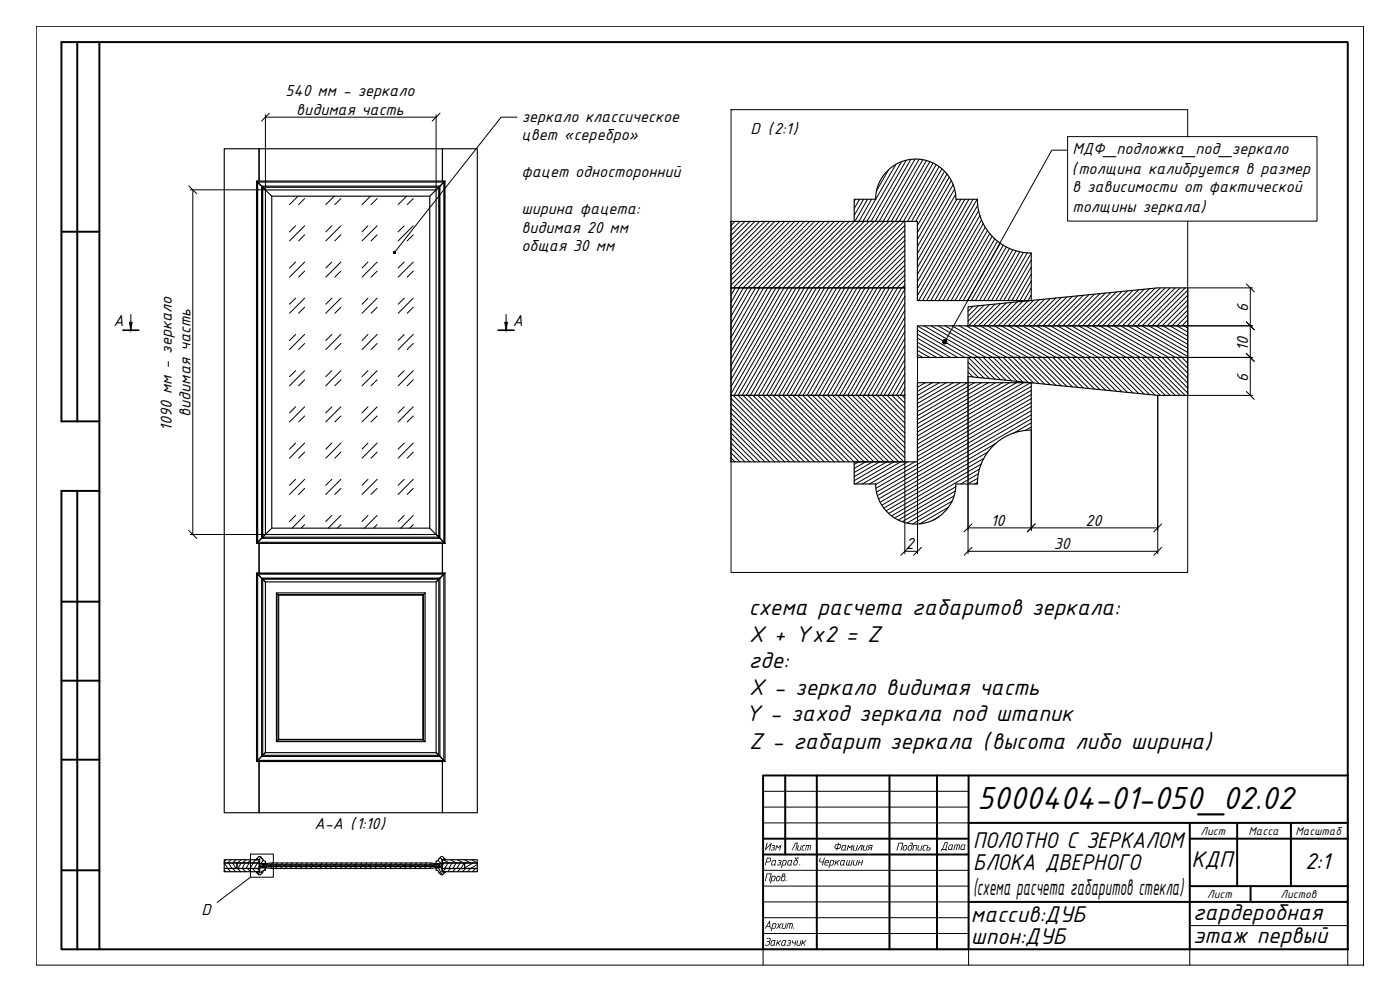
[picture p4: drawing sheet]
<svg xmlns="http://www.w3.org/2000/svg" width="420mm" height="297mm" viewBox="0 0 420 297" stroke-linecap="round" stroke-linejoin="round" font-family="sans-serif">
<g fill="none" stroke="#000" stroke-width=".34">
<path d="M67.3 44.6h10.5v9.7v-9.7h55v9.7v-9.7h10.4v199.3h-10.4v-15.4v15.4h-65.5zM77 54.3l.3 .3v108.1l-.3 .3zM77.3 54.6l1.2 1.3M77.3 54.6l-.3-.3h56.5l-.3 .3M77.3 54.6h55.9M78.5 55.9h53.5M78.5 55.9l.4 .3M78.9 56.2l.8 .8M78.9 56.2h52.8M79.7 57h51.2M79.7 57l1.9 1.9M79.7 57v103.4"/>
<path d="M81.6 58.9v99.6M129 58.9v99.6l1.9 1.9M130.9 57l-1.9 1.9h-47.4M130.9 57v103.4M131.7 56.2l-.8 .8M132 55.9l-.3 .3M133.2 54.6l-1.2 1.3M293.3 59.8a16.2 16.2 0 0 0 16.2 16.1v14.3h-34.2v-23.8h-18.9v-6.6h6.4a12 12 0 0 1 12-12.1 12 12 0 0 1 12.1 12.1h6.5M219.4 66.4h52.2v20h-52.2zM219.4 86.4h52.2v32.2h-52.2zM275.3 97.8h81.2v9.4h-81.2zM290.5 92l57-5.6h9v11.4h-66z"/>
<path d="M219.4 118.6h52.2v20h-52.2zM290.5 107.2h66v11.4h-9l-57-5.6zM309.5 129a16.2 16.2 0 0 0-16.2 16.2M309.5 129.1v-14.3h-34.2v23.8h-18.9v6.6h6.4M129 158.5h-47.4l-1.9 1.9M262.8 145.2a12 12 0 0 0 12 12 12 12 0 0 0 12.1-12M286.9 145.2h6.5M77 171.9h56.5l-.3 .4h-55.9zM77.3 162.7l-.3 .3h56.5M77.3 172.3l1.2 1.2M77.3 172.3v55.8l-.3 .4M77.3 162.7h55.9"/>
<path d="M77.3 172.3l-.3-.4v56.6M77.8 163v8.9M78.5 161.5l.4-.3-.4 .3M78.5 161.5l-1.2 1.2M78.5 161.5h53.5M78.9 173.8l-.4-.3v53.5M78.9 161.2v-105l-.4-.3v105.6M78.9 173.8l.8 .8M78.9 161.2h52.8M78.9 173.8v52.8l.8-.8v-51.2M79.7 160.4h51.2M79.7 160.4l-.8 .8"/>
<path d="M83 177.9l.4 .5M83.4 178.4h43.7M83.4 178.4v43.6M83.6 178.6h43.3v43.2h-43.3zM127.1 178.4v43.6M127.6 177.9l-.5 .5M127.6 177.9v44.6M127.6 177.9h-44.6v44.6M130.9 160.4l.8 .8M130.9 160.4l.8 .8v-105l.3-.3v105.6l-.3-.3M131.7 173.8l-.8 .8v51.2M131.7 161.2l.3 .3"/>
<path d="M131.7 173.8v52.8M132 173.5v53.5M132 173.5h-53.5l.4 .3h52.8M132 173.5l-.3 .3M132 161.5l1.2 1.2M132 173.5l1.2-1.2-2.3 2.3h-51.2M132.8 163v8.9M133.2 162.7v-108.1l.3-.3v108.7M133.2 172.3l.3-.4v56.6l-.3-.4zM133.2 162.7l.3 .3M77.8 228.5v15.4M78.9 226.6l-1.6 1.5 1.2-1.1"/>
<path d="M78.9 226.6l-.4 .4M78.9 226.6h52.8M83 222.5h44.6M83.4 222l-.4 .5M83.4 222h43.7M127.1 222l.5 .5M130.9 225.8l.8 .8M130.9 225.8h-51.2l-.8 .8M131.7 226.6l.3 .4h-53.5M131.7 226.6l.3 .4M132 227l1.2 1.1h-55.9l-.3 .4M132 227l1.2 1.1"/>
<path d="M133.2 228.1l.3 .4h-56.5M67.3 258h10.5v.9h-10.5zM67.3 258.9v1.7h3.8v-1.7h6.7v1.7h-6.7v-1.7zM77.3 257.6a.61 .61 0 0 1 .6-.6 .61 .61 0 0 1 .6 .6M77.3 257.6h-.3v.4h.9v1.1h1.8v-.7M77.9 259.5h54.7v.5h-54.7zM78.5 257.6h.4M78.7 260h53.2v.3l-2.9 .3h-47.4l-2.9-.3zM78.7 259.2l2.9-.3h47.4l2.9 .3v.3h-53.2zM78.8 257.6a.83 .83 0 0 0 .8 .8M131.7 257.6h.3M131.7 257.6a.83 .83 0 0 1-.8 .8v.7h1.7v-1.1h.9v-.4h-.3"/>
<path d="M132 257.6a.61 .61 0 0 1 .6-.6 .61 .61 0 0 1 .6 .6M132.8 258.9h6.6v1.7h-6.6zM132.8 258h10.4v.9h-10.4zM139.4 258.9h3.8v1.7h-3.8zM67.3 260.6h10.5v.9h-10.5zM77.3 261.9a.61 .61 0 0 0 .6 .6 .61 .61 0 0 0 .6-.6M78.5 261.9h.4M79.6 261a.83 .83 0 0 0-.8 .9M79.7 261.1v-.7h-1.8v1.1h-.9v.4h.3M130.9 261a.83 .83 0 0 1 .8 .9M130.9 261.1v-.7h1.7v1.1h.9v.4h-.3M131.7 261.9h.3"/>
<path d="M132 261.9a.61 .61 0 0 0 .6 .6 .61 .61 0 0 0 .6-.6M132.8 260.6h10.4v.9h-10.4z"/>
</g>
<g fill="none" stroke="#000" stroke-width=".3">
<path d="M10.9 7.9h398.3v281.7h-398.3zM229 237.4h61.7M404.5 232.7v56.9M229 242.2h61.7M229 246.9h61.7M229 261.1h61.7M229 265.9h61.7M229 270.6h61.7M229 275.4h61.7M357.1 277.7h47.4M229 280.1h61.7M290.7 284.8v4.8"/>
<path d="M357.1 284.8v4.8M404.5 284.8h-175.5v4.8"/>
</g>
<g fill="none" stroke="#000" stroke-width=".59">
<path d="M23.2 12.6v113.8M29.8 12.6h374.7v272.2h-374.7zM29.8 12.6h-11.4v113.8h11.4M18.4 69.5h11.4M23.2 147.3v137.5M29.8 147.3h-11.4v137.5h11.4M18.4 180.5h11.4M18.4 204.2h11.4M18.4 227.9h11.4M235.7 232.7v23.7M245.1 232.7v52.1M266.9 232.7v52.1"/>
<path d="M281.2 232.7v52.1M290.7 232.7v52.1M404.5 232.7h-175.5v52.1M229 251.6h61.7M229 256.4h61.7M290.7 246.9h113.8M357.1 251.6h47.4M357.1 246.9v37.9M371.3 246.9v19M387.4 246.9v19M18.4 261.1h11.4M290.7 270.6h113.8"/>
<path d="M357.1 265.9h47.4M375.3 265.9v4.7"/>
</g>
<g fill="#000">
<path d="M233 253.6h.2l.4 .6 .9-.6-.5 1.6-.2-.1 .3-1.1-.6 .5-.3-.5-.3 1.2h-.3zM242 253.6l1.4 .1-.3 1.5-.2-.1 .2-1.3h-.3l-.4 1.4-.1-.1 .3-1.3h-.5l-.3 1.4-.2-.1zM254.2 258.1h.2l-.3 1.1 .2 .3h.2l.5-1.5 .1 .2-.3 1.3h.5l.3-1.4h.3l-.4 1.6-1.6-.1zM256.2 258.1l.3 .1-.3 1 .2 .3h.5l.3-1.4h.3l-.5 1.6h-.8l-.3-.3zM257.8 258.1h.2l-.1 .7h.7l.2-.7h.2l-.4 1.6-.2-.1 .2-.6h-.8l-.2 .6h-.2zM258.2 253.6h.7l-.4 1.6-.2-.1 .3-1.3h-.2l-1 1.4zM259.2 253.6l.2 .1-.2 1.2 .6 .1 .4-1.4h.2l-.4 1.6h-.8l-.3-.3zM275.7 253.6h.2l-.3 1.1 .1 .3h.6l.3-1.4h.2l-.4 1.6-1-.2zM277.1 253.8l.3-.3 .7 .1-.8 .4-.2 .9 .6 .1v.2l-.9-.2zM234.9 277.1l.2-.1-.3 1.4h.7l.4-1.4h.2l-.4 1.7-1.1-.2zM236.4 277h1.3l.2 .2-.3 1.5-.2-.2 .3-1.2h-.4l-.4 1.4-.2-.2 .4-1.2h-.6l-.3 1.3h-.2zM236.4 282.3l.7-.2 .3 .2v.4l-.3 .2 .1 .5-.3 .3-.8-.1 .1-.2 .6 .1 .2-.4-.4-.3 .6-.3-.1-.2-.6 .2z"/>
<path d="M237.8 282.2l.2-.1v.7h.6l.2-.6 .2-.1-.5 1.7 .1-.7h-.7l-.2-.3zM239.3 282.2l.2-.1-.2 1.4h.6l.4-1.3h.2l-.5 1.6h-.7l-.3-.3zM240.8 282.2l.2-.1-.2 .8 1-.8 .2 .1-.8 .6 .4 .8-.1 .2-.4-.8-.4 .2-.1 .5h-.2z"/>
<path d="M236.8 258.3l-.3 1 .4 .2 .3-.2 .3-1.1zM236.6 258.2l1.2-.1-.4 1.2 .2 .4h-1.1l-.3-.2z"/>
<path d="M238.5 257.4h1.3l-.1 .2h-.8l.6 1-.3 .8-.5 .3-.4-.1-.2-.3 .3-1.1 .6-.2zM238.6 258.4l-.3 .9 .3 .2 .4-.2 .2-.9z"/>
<path d="M260.7 253.8l1.2-.3-.4 1.7-.2-.1 .1-.6h-.3l-.8 .7 .5-.7-.2-.2zM260.9 253.8l-.1 .4 .7 .1 .1-.5z"/>
<path d="M278.4 253.6h.2l-.1 .7h.6l.2 .2v.4l-.4 .3h-.9zM278.4 254.5l-.2 .5 .8-.1v-.4z"/>
<path d="M288.8 253.6l-.4 1.1 .6 .1 .5-1.2zM288.5 253.5l1.2-.1-.2 1.6-1.2-.1z"/>
</g>
<path d="M36.9 99.1h4.7M149.5 99.1h4.7" fill="none" stroke="#000" stroke-width=".51"/>
<path d="M219.4 32.9h137v138.9h-137zM39.3 94.3v2.4M151.9 94.3v2.4M75.2 256.3h6.8v6.9h-6.8zM75.2 263.2l-10 7.5" fill="none" stroke="#000" stroke-width=".3"/>
<path d="M38.8 96.7h.9l-.4 2.4zM151.5 96.7h.8l-.4 2.4z" fill="#000" stroke="#000" stroke-width=".3"/>
<g fill="#000" stroke="#000" stroke-width=".3">
<path d="M118.2 75.6l-.1 .2 .3-.1zM118.1 75.8l.3-.1-.2 .3z"/>
<path d="M118.4 75.7l-.2 .3h.2zM118.4 75.7l.2 .3h-.2zM118.4 75.7l.2 .3 .1-.3z"/>
<path d="M118.6 75.5l-.2 .2h.3zM118.3 75.5h.3l-.2 .2zM118.2 75.6l.2 .1-.1-.2z"/>
<path d="M283 102.2l-.1 .3h.6zM282.9 102.5h.6l-.5 .3zM283 102.8l.2 .3 .3-.6z"/>
<path d="M283.5 102.5l-.3 .6h.3zM283.5 102.5l.3 .6h-.3zM283.5 102.5l.3 .6 .2-.3z"/>
<path d="M283.5 102v.5l.3-.5zM283.2 102h.3v.5zM283.2 102l-.2 .2 .5 .3z"/>
<path d="M283.5 102.5l.5 .3 .1-.3zM283.5 102.5l.5-.3 .1 .3zM283.8 102l-.3 .5 .5-.3z"/>
</g>
<g fill="none" stroke="#000" stroke-width=".3">
<path d="M80.8 34l-2.3 2.3M132.1 34l-2.4 2.3M155.1 35.2h-4.7l-32 40.5M56.7 55.8l2.3 2.3M320.4 41h74.9v25.4h-74.9zM320.4 45.1h-4.7l-32.2 57.4M374 96.6l2.4 2.3M374 85.2l2.4 2.4M374 106.1l2.4 2.3M374 117.4l2.4 2.4M56.7 159.2l2.3 2.4M291.7 157.2l-2.4 2.4"/>
<path d="M310.7 157.2l-2.4 2.4M348.6 157.2l-2.3 2.4M272.7 164.2l-2.3 2.4M276.5 164.2l-2.3 2.4M291.7 164.2l-2.4 2.4M348.6 164.2l-2.3 2.4"/>
</g>
<g fill="none" stroke="#000" stroke-width=".3">
<path d="M89.4 58.9l-2.5 2.5M91.4 59.6l-1.8 1.8M100.3 58.9l-2.5 2.5M102.3 59.6l-1.8 1.8M111.2 58.9l-2.5 2.5M113.2 59.6l-1.8 1.8M122 58.9l-2.5 2.5M124 59.6l-1.8 1.8M88.7 67.7l-1.8 1.9M88.7 78.6l-1.8 1.8M91.4 70.5l-1.8 1.8M91.4 67.7l-4.5 4.6"/>
<path d="M91.4 78.6l-4.5 4.6M99.6 67.7l-1.8 1.9M99.6 78.6l-1.8 1.8M102.3 70.5l-1.8 1.8M102.3 67.7l-4.5 4.6M102.3 78.6l-4.5 4.6M110.4 67.7l-1.7 1.9M110.4 78.6l-1.7 1.8M113.2 70.5l-1.8 1.8M113.2 67.7l-4.5 4.6M113.2 78.6l-4.5 4.6M121.3 67.7l-1.8 1.9"/>
<path d="M121.3 78.6l-1.8 1.8M124 70.5l-1.8 1.8M124 67.7l-4.5 4.6M124 78.6l-4.5 4.6M88.7 89.5l-1.8 1.8M91.4 81.3l-1.8 1.9M91.4 92.2l-1.8 1.8M91.4 89.5l-4.5 4.5M99.6 89.5l-1.8 1.8M102.3 81.3l-1.8 1.9M102.3 92.2l-1.8 1.8M102.3 89.5l-4.5 4.5"/>
<path d="M110.4 89.5l-1.7 1.8M113.2 81.3l-1.8 1.9M113.2 92.2l-1.8 1.8M113.2 89.5l-4.5 4.5M121.3 89.5l-1.8 1.8M124 81.3l-1.8 1.9M124 92.2l-1.8 1.8M124 89.5l-4.5 4.5M88.7 100.3l-1.8 1.9M88.7 111.2l-1.8 1.8M91.4 103.1l-1.8 1.8M91.4 113.9l-1.8 1.9"/>
<path d="M91.4 100.3l-4.5 4.6M91.4 111.2l-4.5 4.6M99.6 100.3l-1.8 1.9M99.6 111.2l-1.8 1.8M102.3 103.1l-1.8 1.8M102.3 113.9l-1.8 1.9M102.3 100.3l-4.5 4.6M102.3 111.2l-4.5 4.6M110.4 100.3l-1.7 1.9M110.4 111.2l-1.7 1.8M113.2 103.1l-1.8 1.8M113.2 113.9l-1.8 1.9"/>
<path d="M113.2 100.3l-4.5 4.6M113.2 111.2l-4.5 4.6M121.3 100.3l-1.8 1.9M121.3 111.2l-1.8 1.8M124 103.1l-1.8 1.8M124 113.9l-1.8 1.9M124 100.3l-4.5 4.6M124 111.2l-4.5 4.6M88.7 122.1l-1.8 1.8M88.7 132.9l-1.8 1.9M91.4 124.8l-1.8 1.8M91.4 135.7l-1.8 1.8"/>
<path d="M91.4 122.1l-4.5 4.5M91.4 132.9l-4.5 4.6M99.6 122.1l-1.8 1.8M99.6 132.9l-1.8 1.9M102.3 124.8l-1.8 1.8M102.3 135.7l-1.8 1.8M102.3 122.1l-4.5 4.5M102.3 132.9l-4.5 4.6M110.4 122.1l-1.7 1.8M110.4 132.9l-1.7 1.9M113.2 124.8l-1.8 1.8M113.2 135.7l-1.8 1.8"/>
<path d="M113.2 122.1l-4.5 4.5M113.2 132.9l-4.5 4.6M121.3 122.1l-1.8 1.8M121.3 132.9l-1.8 1.9M124 124.8l-1.8 1.8M124 135.7l-1.8 1.8M124 122.1l-4.5 4.5M124 132.9l-4.5 4.6M88.7 143.8l-1.8 1.8M88.7 154.7l-1.8 1.8M91.4 154.7l-3.7 3.8M91.4 146.5l-1.8 1.9"/>
<path d="M91.4 143.8l-4.5 4.6M91.4 157.4l-1 1.1M99.6 143.8l-1.8 1.8M99.6 154.7l-1.8 1.8M102.3 157.4l-1.1 1.1M102.3 154.7l-3.8 3.8M102.3 146.5l-1.8 1.9M102.3 143.8l-4.5 4.6M110.4 143.8l-1.7 1.8M110.4 154.7l-1.7 1.8M113.2 154.7l-3.8 3.8M113.2 146.5l-1.8 1.9"/>
<path d="M113.2 143.8l-4.5 4.6M113.2 157.4l-1.1 1.1M121.3 143.8l-1.8 1.8M121.3 154.7l-1.8 1.8M124 157.4l-1 1.1M124 154.7l-3.7 3.8M124 146.5l-1.8 1.9M124 143.8l-4.5 4.6"/>
</g>
<g fill="none" stroke="#000" stroke-width=".3">
<path d="M79.7 34.4v22.6h-22.6M79.7 35.2h51.2M130.9 34.4v22.6M57.9 57v103.4M356.4 97.8h19.5M356.4 86.4h19.5M375.2 86.4v32.2M275.4 107.2v58.9M290.5 113v53.1M347.5 118.6v47.5M356.4 107.2h19.5M356.4 118.6h19.5"/>
<path d="M271.6 138.6v27.5M309.5 129.1v30M290.5 158.4h57M57.1 160.4h22.6M271.6 165.4h3.8M290.5 165.4h57"/>
</g>
<path d="M320.7 41.2v24.9l74.3-24.9zM320.7 66.1l74.3-24.9v24.9z" fill="#fff" stroke="#fff" stroke-width=".3"/>
<g fill="none" stroke="#000" stroke-width=".3">
<path d="M256.7 59.8l-.3 .6M257.9 59.8l-1.5 2.7M259.2 59.8l-2.8 4.8M260.3 59.8l-3.8 6.7M261.6 59.8l-3.8 6.7M262.8 59.8l-3.9 6.7M266.6 51l-3.5 6.1M268.8 49.4l-6 10.3M270.5 48.6l-10.3 17.9M272 48.1l-10.6 18.4M273.3 47.9l-10.7 18.6M274.6 47.8l-10.8 18.7-19.9 19.9"/>
<path d="M275.8 47.8l-10.8 18.7M276.9 47.9l-10.6 18.6M278 48.2l-10.5 18.3M279 48.5l-10.3 18M280 48.9l-10.1 17.6M281 49.4l-9.9 17.1M281.8 50l-9.4 16.5M282.7 50.6l-9.2 15.9M283.5 51.4l-8.7 15.1M284.2 52.2l-8.8 15.4M284.9 53.1l-9.5 16.6M285.5 54.2l-10.1 17.6"/>
<path d="M286.1 55.3l-10.7 18.6M286.5 56.7l-11.1 19.3M286.8 58.3l-11.4 19.8M287.1 59.8l-11.7 20.4M288.4 59.8l-13 22.5M289.5 59.8l-14.1 24.6M290.8 59.8l-15.4 26.7M292 59.8l-16.6 28.9M293.2 59.8l-17.5 30.4M220.5 66.5l-1.1 1.1M222.1 66.5l-2.7 2.6M223.5 66.5l-4.1 4.1"/>
<path d="M225 66.5l-5.6 5.6M226.5 66.5l-7.1 7.1M228 66.5l-8.6 8.6M229.5 66.5l-10.1 10.1M231 66.5l-11.6 11.6M232.5 66.5l-13.1 13.1M234 66.5l-14.6 14.5M235.5 66.5l-16.1 16M237 66.5l-17.6 17.5M238.4 66.5l-19 19M239.9 66.5l-19.9 19.9M241.4 66.5l-19.9 19.9"/>
<path d="M242.9 66.5l-19.9 19.9M244.4 66.5l-19.9 19.9M245.9 66.5l-19.9 19.9M247.4 66.5l-19.9 19.9M248.9 66.5l-19.9 19.9M250.4 66.5l-20 19.9-11 19.1M251.9 66.5l-20 19.9M253.4 66.5l-19.9 19.9M254.8 66.5l-19.9 19.9M256.4 66.5l-20 19.9M257.8 66.5l-19.9 19.9M259.3 66.5l-19.9 19.9"/>
<path d="M260.8 66.5l-19.9 19.9M262.3 66.5l-19.9 19.9M265.3 66.5l-20 19.9M266.8 66.5l-20 19.9M268.3 66.5l-19.9 19.9M269.7 66.5l-19.8 19.9-18.6 32.2M271.3 66.5l-20 19.9M271.6 73.6l-12.8 12.8M271.6 78.1l-8.3 8.3-18.6 32.2M271.6 70.6l-15.8 15.8M271.6 75.1l-11.3 11.3M271.6 79.6l-6.9 6.8"/>
<path d="M271.6 67.6l-18.8 18.8M271.6 72.1l-14.3 14.3M271.6 76.6l-9.8 9.8M271.6 69.1l-17.3 17.3M293.5 61.5l-16.6 28.7M293.7 63.2l-15.6 27M294.1 64.6l-14.8 25.6M294.6 65.9l-14 24.3M295.1 67.1l-13.3 23.1M295.7 68.2l-12.7 22M296.4 69.1l-12.2 21.1M297 70.1l-11.6 20.1"/>
<path d="M297.8 70.9l-11.2 19.3M298.6 71.6l-10.7 18.6M299.4 72.4l-10.3 17.8M300.2 73l-9.9 17.2M301.1 73.6l-9.6 16.6M302 74.1l-9.3 16.1M303 74.6l-9.1 15.6M303.9 74.9l-8.7 15.3M305 75.3l-8.6 14.9M306.1 75.6l-8.5 14.6M307.1 75.7l-8.3 14.5M308.3 75.9l-8.3 14.3"/>
<path d="M309.5 76l-8.3 14.2M309.5 78l-7 12.2M219.4 86.4v.1M220.7 86.4l-1.3 2.2M221.9 86.4l-2.5 4.3M223.1 86.4l-3.7 6.4M224.3 86.4l-4.9 8.5M225.5 86.4l-6.1 10.6M226.8 86.4l-7.4 12.7M228 86.4l-8.6 14.8M229.2 86.4l-9.8 16.9M231.6 86.4l-12.2 21.2"/>
<path d="M232.9 86.4l-13.5 23.3M234 86.4l-14.6 25.4M235.3 86.4l-15.9 27.5M236.5 86.4l-17.1 29.6M237.7 86.4l-18.3 31.7M238.9 86.4l-18.6 32.2M240.1 86.4l-18.6 32.2 19.9 20M241.4 86.4l-18.7 32.2M242.6 86.4l-18.6 32.2M243.8 86.4l-18.6 32.2M245 86.4l-18.6 32.2M246.2 86.4l-18.6 32.2"/>
<path d="M247.5 86.4l-18.7 32.2M248.7 86.4l-18.6 32.2M251.1 86.4l-18.6 32.2M252.3 86.4l-18.6 32.2M253.5 86.4l-18.6 32.2 19.9 20M254.7 86.4l-18.6 32.2M256 86.4l-18.7 32.2M257.2 86.4l-18.6 32.2M258.4 86.4l-18.6 32.2M259.6 86.4l-18.6 32.2M260.8 86.4l-18.6 32.2M262.1 86.4l-18.7 32.2"/>
<path d="M264.5 86.4l-18.6 32.2M265.7 86.4l-18.6 32.2M266.9 86.4l-18.5 32.2 19.9 20-11.6 6.6M268.1 86.4l-18.6 32.2M269.4 86.4l-18.7 32.2M270.6 86.4l-18.6 32.2M271.6 91l-16 27.6M271.6 86.8l-18.4 31.8M271.6 97.3l-12.3 21.3M271.6 82.6l-3.9 3.8M271.6 93.1l-14.8 25.5M271.6 88.9l-17.2 29.7"/>
<path d="M271.6 84l-2.4 2.4M271.6 99.5l-11.1 19.1M271.6 95.2l-13.6 23.4M271.6 81l-5.4 5.4M271.6 85.5l-.9 .9M275.4 99.1l14.1 8.1M275.4 97.8l16.2 9.4M277.3 97.8l16.4 9.4M279.4 97.8l16.5 9.4M281.5 97.8l16.5 9.4M283.6 97.8l16.5 9.4M285.7 97.8l16.5 9.4"/>
<path d="M287.9 97.8l16.4 9.4M290 97.8l16.4 9.4M292 91.9l-1.5 1.5M292.1 97.8l16.4 9.4 8.4 8.4M293.7 91.8l-3.2 3.1M294.2 97.8l16.4 9.4M295.3 91.6l-4.8 4.8M296.3 97.8l16.4 9.4M297 91.4l-6.4 6.4M298.4 97.8l16.4 9.4M298.6 91.3l-6.5 6.5M300.3 91.1l-6.7 6.7"/>
<path d="M300.5 97.8l16.4 9.4M301.9 90.9l-6.8 6.9M302.6 97.8l16.5 9.4M303.6 90.8l-7 7M304.7 97.8l16.5 9.4M305.3 90.6l-7.2 7.2M306.8 97.8l16.4 9.4M306.9 90.4l-7.3 7.4M308.6 90.3l-7.5 7.5M308.9 97.8l16.5 9.4M309.5 84.3l-3.4 5.9M309.5 80.1l-5.8 10.1"/>
<path d="M309.5 86.4l-2.2 3.8M309.5 82.2l-4.6 8M309.5 88.5l-.9 1.7M310.2 90.1l-7.7 7.7M311.1 97.8l16.4 9.4M311.9 89.9l-7.9 7.9M313.2 97.8l16.4 9.4M313.5 89.8l-8 8M315.2 89.6l-8.2 8.2M315.2 97.8l16.5 9.4M316.9 89.4l-8.4 8.4M317.4 97.8l16.4 9.4"/>
<path d="M318.5 89.3l-8.5 8.5M319.5 97.8l16.4 9.4M320.2 89.1l-8.7 8.7M321.6 97.8l16.4 9.4M321.8 89l-8.8 8.8M323.5 88.8l-9 9M323.7 97.8l16.4 9.4M325.1 88.6l-9.1 9.2M325.8 97.8l16.5 9.4M326.8 88.4l-9.4 9.4M328.5 88.3l-9.5 9.5M330 97.8l16.4 9.4"/>
<path d="M330.1 88.1l-9.7 9.7M331.8 87.9l-9.9 9.9M332.1 97.8l16.5 9.4M333.4 87.8l-10 10M334.2 97.8l16.5 9.4M335.1 87.6l-10.2 10.2M336.3 97.8l16.5 9.4M336.7 87.5l-10.3 10.3M338.4 87.3l-10.5 10.5 16.4 9.4 11.4 11.4M338.4 97.8l16.5 9.4M340 87.1l-10.6 10.7M340.6 97.8l15.8 9.1"/>
<path d="M341.7 87l-10.8 10.8M342.7 97.8l13.7 7.9M343.4 86.8l-11.1 11M344.8 97.8l11.6 6.7M345 86.6l-11.1 11.2M346.7 86.5l-11.3 11.3M346.9 97.8l9.5 5.5M348.2 86.4l-11.4 11.4M349 97.8l7.4 4.3M349.7 86.4l-11.4 11.4M351.1 97.8l5.3 3.1M351.2 86.4l-11.4 11.4"/>
<path d="M352.7 86.4l-11.4 11.4M354.2 86.4l-11.4 11.4M355.3 97.8l1.1 .6M355.7 86.4l-11.4 11.4M356.4 87.1l-10.6 10.7M356.4 97.5l-.2 .3M356.4 91.6l-6.1 6.2M356.4 96l-1.7 1.8M356.4 90.1l-7.6 7.7M356.4 88.6l-9.1 9.2M356.4 94.5l-3.2 3.3 3.2 1.8M356.4 93.1l-4.7 4.7"/>
<path d="M219.4 119.5l19 19.1M220 118.6l19.9 20M223 118.6l19.9 20M224.5 118.6l19.9 20M226 118.6l19.9 20M227.5 118.6l19.9 20M229 118.6l19.9 20M230.4 118.6l20 20M231.9 118.6l20 20M233.5 118.6l19.9 20M236.4 118.6l19.9 20M237.9 118.6l19.9 20"/>
<path d="M239.4 118.6l19.9 20M240.9 118.6l19.9 20M242.4 118.6l19.9 20M243.9 118.6l19.9 20M245.3 118.6l20 20M246.8 118.6l20 20M249.8 118.6l19.9 20M251.3 118.6l20 20M252.8 118.6l18.8 18.8M254.3 118.6l17.3 17.3M255.8 118.6l15.8 15.8M257.3 118.6l14.3 14.3"/>
<path d="M258.8 118.6l12.8 12.8M260.3 118.6l11.3 11.3M261.8 118.6l9.8 9.9M263.3 118.6l8.3 8.3M264.7 118.6l6.9 6.8M266.2 118.6l5.4 5.4M267.7 118.6l3.9 3.9M269.2 118.6l2.4 2.4M270.7 118.6l.9 .9M271.6 107.9l-6.3 10.7M271.6 118.4l-.2 .2M271.6 103.6l-8.7 15"/>
<path d="M271.6 114.2l-2.6 4.4M271.6 110l-5 8.6M271.6 105.8l-7.5 12.8M271.6 116.3l-1.4 2.3M271.6 101.5l-9.9 17.1M271.6 112.1l-3.8 6.5M275.4 106.4l1.5 .8M275.4 105.2l3.6 2M275.4 103.9l5.7 3.3M275.4 102.7l7.8 4.5M275.4 101.5l9.9 5.7M275.4 100.3l12 6.9"/>
<path d="M275.6 114.8l-.2 .2M277.7 114.8l-2.3 1.4M279.8 114.8l-4.4 2.6M281.9 114.8l-6.5 3.8M284 114.8l-8.6 5.1M286.1 114.8l-10.7 6.2M288.2 114.8l-12.8 7.5M290.4 114.8l-15 8.7M290.5 110.1l3.2 3.2M290.5 111.6l1.5 1.5M290.5 108.6l4.8 4.8M290.6 107.2l6.4 6.4"/>
<path d="M292.1 107.2l6.5 6.6M292.5 114.8l-17.1 9.9M293.6 107.2l6.7 6.7M294.5 114.8l-19.1 11.1M295.1 107.2l6.8 6.9M296.6 107.2l7 7M296.7 114.8l-21.3 12.3M298.1 107.2l7.2 7.2M298.8 114.8l-23.4 13.6M299.6 107.2l7.3 7.4M300.9 114.8l-25.5 14.8M301.1 107.2l7.5 7.5"/>
<path d="M302.5 107.2l7.7 7.7M303 114.8l-27.6 16M304 107.2l7.9 7.9M305.1 114.8l-29.7 17.2M305.5 107.2l8 8M307 107.2l8.2 8.2M307.2 114.8l-31.8 18.4M309.3 114.8l-33.9 19.7M309.5 119.6l-46.6 26.9M309.5 116l-34.1 19.7M309.5 117.2l-34.1 19.7M309.5 118.4l-34.1 19.7"/>
<path d="M310 107.2l8.5 8.6M311.5 107.2l8.7 8.7M313 107.2l8.8 8.8M314.5 107.2l9 9M316 107.2l9.1 9.2M317.4 107.2l9.4 9.4M319 107.2l9.5 9.5M320.4 107.2l9.7 9.7M321.9 107.2l9.9 9.9M323.4 107.2l10 10M324.9 107.2l10.2 10.2M326.4 107.2l10.3 10.4"/>
<path d="M327.9 107.2l10.5 10.5M329.4 107.2l10.6 10.7M330.9 107.2l10.8 10.8M332.3 107.2l11.1 11M333.9 107.2l11.1 11.2M335.4 107.2l11.3 11.3M336.8 107.2l11.4 11.4M338.3 107.2l11.4 11.4M339.8 107.2l11.4 11.4M341.3 107.2l11.4 11.4M342.8 107.2l11.4 11.4M345.8 107.2l10.6 10.7"/>
<path d="M347.3 107.2l9.1 9.2M348.8 107.2l7.6 7.7M350.3 107.2l6.1 6.3M351.7 107.2l4.7 4.7M353.2 107.2l3.2 3.3M354.7 107.2l1.7 1.8M356.2 107.2l.2 .3M219.4 128.5l10.1 10.1M219.4 135.9l2.7 2.7M219.4 127l11.6 11.6M219.4 134.4l4.1 4.2M219.4 125.4l13.1 13.2"/>
<path d="M219.4 132.9l5.6 5.7M219.4 124l14.6 14.6M219.4 131.4l7.1 7.2M219.4 122.5l16.1 16.1M219.4 129.9l8.6 8.7M219.4 137.4l1.1 1.2M219.4 121l17.6 17.6M257.7 138.6l-1.3 .7M259.8 138.6l-3.4 1.9M261.9 138.6l-5.5 3.1M264 138.6l-7.6 4.4M266.1 138.6l-9.7 5.6"/>
<path d="M270.3 138.6l-11.5 6.6M272.4 138.6l-11.5 6.6M274.6 138.6l-11.8 6.7M294.5 139.2l-26.9 15.6M295.3 137.5l-28.6 16.6M296.5 135.6l-30.6 17.7M299 133l-33.8 19.5M309.5 123.2l-45.8 26.5M309.5 128.1l-1.8 1.1M309.5 120.8l-46.4 26.8M309.5 124.5l-45.4 26.2M309.5 122l-46.2 26.7"/>
<path d="M309.5 125.7l-44.8 25.9M309.5 126.9l-5.3 3.1M281.8 155.1l-1.8 1M284.7 152.2l-8.7 5M285.8 150.3l-11.9 6.9M286.4 148.8l-14.2 8.1M286.7 147.3l-15.9 9.2M286.9 146l-17.3 10M293.4 144.7l-.8 .5M293.5 143.5l-3.1 1.7M293.7 142.1l-5.3 3.1M294 140.7l-25.5 14.7"/>
<path d="M67.4 258.9l.9 1.6 .9 1M67.8 258l-.5 .5M68.6 258.9l.9 1.6M69.3 258l-.9 .9M70.8 258l-1 .9 1 1.6M71 258.9l.1 .2M71.1 258.9v.1M72.3 258l-1 .9M72.4 258.9l-1 1.6M73.6 258.9l-.9 1.6 1 1M73.8 258l-1 .9M74.8 258.9l-.9 1.6"/>
<path d="M75.3 258l-1 .9M76 258.9l-.9 1.6M76.8 258l-1 .9M77.8 258.5l-.6 .4-.9 1.6M78.3 257.1l-.5 .9M78.9 259.5l.8 .5M79 258l-.7 1.1M79.6 260l.4 .4M79.7 259l-.1 .1M80.1 259.1l-.4 .4M81 259.5l.8 .5M81.1 260l.6 .5"/>
<path d="M81.8 258.9l-.6 .6M82.6 260l.6 .5M83.1 259.5l.8 .5M83.3 258.9l-.6 .6M84.1 260l.6 .5M84.7 258.9l-.5 .6M85.2 259.5l.8 .5M85.6 260l.5 .5M86.2 258.9l-.5 .6M87.1 260l.5 .5M87.3 259.5l.8 .5M87.7 258.9l-.5 .6"/>
<path d="M88.5 260l.6 .5M89.2 258.9l-.6 .6M89.4 259.5l.8 .5M90 260l.6 .5M90.7 258.9l-.6 .6M91.6 259.5l.8 .5M91.6 260l.5 .5M92.2 258.9l-.6 .6M93 260l.6 .5M93.6 259.5l.9 .5M93.7 258.9l-.6 .6M94.5 260l.6 .5"/>
<path d="M95.2 258.9l-.6 .6M95.7 259.5l.9 .5M96 260l.6 .5M96.7 258.9l-.6 .6M97.5 260l.6 .5M97.9 259.5l.8 .5M98.2 258.9l-.6 .6M99 260l.6 .5M99.6 258.9l-.5 .6M100 259.5l.8 .5M100.5 260l.5 .5M101.1 258.9l-.5 .6"/>
<path d="M102 260l.6 .5M102.1 259.5l.8 .5M102.6 258.9l-.5 .6M103.4 260l.6 .5M104.1 258.9l-.6 .6M104.2 259.5l.8 .5M105 260l.5 .5M105.6 258.9l-.5 .6M106.3 259.5l.8 .5M106.5 260l.5 .5M107.1 258.9l-.6 .6M107.9 260l.6 .5"/>
<path d="M108.4 259.5l.8 .5M108.6 258.9l-.6 .6M109.4 260l.6 .5M110.1 258.9l-.6 .6M110.5 259.5l.8 .5M110.9 260l.6 .5M111.6 258.9l-.6 .6M112.4 260l.6 .5M112.6 259.5l.8 .5M113.1 258.9l-.6 .6M113.9 260l.6 .5M114.5 258.9l-.5 .6"/>
<path d="M114.7 259.5l.9 .5M115.4 260l.6 .5M116 258.9l-.5 .6M116.8 259.5l.9 .5M116.9 260l.6 .5M117.5 258.9l-.5 .6M118.4 260l.5 .5M118.9 259.5l.8 .5M119 258.9l-.6 .6M119.9 260l.5 .5M120.5 258.9l-.5 .6M121.1 259.5l.8 .5"/>
<path d="M121.4 260l.5 .5M122 258.9l-.6 .6M122.8 260l.6 .5M123.2 259.5l.8 .5M123.5 258.9l-.6 .6M124.3 260l.6 .5M125 258.9l-.6 .6M125.3 259.5l.8 .5M125.8 260l.6 .5M126.5 258.9l-.6 .6M127.3 260l.6 .5M128 258.9l-.6 .6 .8 .5"/>
<path d="M128.8 260l.6 .5M129.4 259l-.5 .5M129.5 259.5l1.2 .9M130.8 259.1l-.4 .4M130.9 259.1h.1M131.5 258.2l.9 .9M131.6 259.5l.8 .5M131.8 260h.1M132.1 257.3l.6 .7M133.1 258l1.7 .9M133.2 258.9l-.4 .8M134.4 258.9l-.9 1.6"/>
<path d="M135.2 258l1.7 .9-.9 1.6M135.7 258.9l-1 1.6M137.3 258l1.8 .9M138.1 258.9l-1 1.6M139.3 258.9l-.9 1.6M139.4 258l1.8 .9M139.9 258.9l-.5 .3M141.5 258l1.7 .9M142 258.9l-2.6 1.5M143.2 259.4l-1.9 1.1-1 1M67.3 261.1l.5 .4M69.8 260.5l.9 1"/>
<path d="M71.2 260.5l1 1M74.2 260.5l1 1M75.7 260.5l1 1M77.2 260.5l.6 .6M77.8 260.1l-.3 .4M78.3 260.4l-.3 .2M79.7 260.8l-2.3 1.3M131.5 260.4l1.2 2.1M133.4 261.5l.1 .3M133.8 260.5l-1 1M135.3 260.5l-1 1M136.8 260.5l-1 1"/>
<path d="M138.3 260.5l-1 1M139.8 260.5l-1 1M142.7 260.5l-.9 1"/>
</g>
<text font-size="10.3" x="293.4" y="242.8">5000404-01-050_02.02</text>
<g font-size="7.4">
<text x="224.7" y="184.7">схема расчета габаритов зеркала:</text>
<text x="224.9" y="192.6">X + Yх2 = Z</text>
<text x="224.7" y="200.5">где:</text>
<text x="224.9" y="208.4">X - зеркало видимая часть</text>
<text x="223.7" y="216.3">Y - заход зеркала под штапик</text>
<text x="224.9" y="224.7">Z - габарит зеркала (высота либо ширина)</text>
<text x="292.1" y="254.5">ПОЛОТНО С ЗЕРКАЛОМ</text>
<text x="292.1" y="261.2">БЛОКА ДВЕРНОГО</text>
<text x="357.6" y="260.3">КДП</text>
<text x="391.7" y="260.6">2:1</text>
<text x="292.1" y="268.4">(схема расчета габаритов стекла)</text>
<text x="358" y="275.9">гардеробная</text>
<text x="291.4" y="276.7">массив:ДУБ</text>
<text x="291.4" y="283.3">шпон:ДУБ</text>
<text x="358" y="283.1">этаж первый</text>
</g>
<g font-size="5.2">
<text x="85.7" y="28.9">540 мм - зеркало</text>
<text x="88.9" y="34.4">видимая часть</text>
<text x="156.6" y="36.5">зеркало классическое</text>
<text x="225.2" y="40.3">D (2:1)</text>
<text x="156.5" y="42.1">цвет «серебро»</text>
<text x="321.9" y="46.2">МДФ_подложка_под_зеркало</text>
<text x="156.5" y="53.1">фацет односторонний</text>
<text x="321.7" y="52.1">(толщина калибруется в размер</text>
<text x="321.8" y="57.6">в зависимости от фактической</text>
<text x="156.5" y="64.2">ширина фацета:</text>
<text x="321.9" y="63.5">толщины зеркала)</text>
<text x="156.5" y="69.8">видимая 20 мм</text>
<text x="156.5" y="75.3">общая 30 мм</text>
<text x="374.6" y="93.6" transform="rotate(-90 374.6 93.6)">6</text>
<text x="34.1" y="97.7">A</text>
<text x="153.9" y="97.7">A</text>
<text x="374.6" y="105.2" transform="rotate(-90 374.6 105.2)">10</text>
<text x="374.6" y="114.5" transform="rotate(-90 374.6 114.5)">6</text>
<text x="57.1" y="125" transform="rotate(-90 57.1 125)">видимая часть</text>
<text x="51.6" y="129.2" transform="rotate(-90 51.6 129.2)">1090 мм - зеркало</text>
<text x="297.3" y="157.7">10</text>
<text x="325.7" y="157.7">20</text>
<text x="271.9" y="164.7">2</text>
<text x="316.3" y="164.7">30</text>
<text x="94.4" y="248.7">A-A (1:10)</text>
<text x="60.5" y="274.6">D</text>
</g>
<g font-size="3.7">
<text x="360.3" y="250.5">Лист</text>
<text x="374.7" y="250.5">Масса</text>
<text x="388.8" y="250.5">Масштаб</text>
<text x="229.3" y="255.2">Изм</text>
<text x="237.3" y="255.2">Лист</text>
<text x="249.9" y="255.2">Фамилия</text>
<text x="268.8" y="255.2">Подпись</text>
<text x="282.2" y="255">Дата</text>
<text x="229.3" y="259.7">Разраб</text>
<text x="239.6" y="259.7">.</text>
<text x="245.2" y="259.7">Черкашин</text>
<text x="229.3" y="264.4">Пров .</text>
<text x="362.3" y="269.4">Лист</text>
<text x="384.3" y="269.4">Листов</text>
<text x="229.3" y="278.7">Архит</text>
<text x="237.7" y="278.7">.</text>
<text x="229.2" y="283.8">Заказчик</text>
</g>
</svg>
